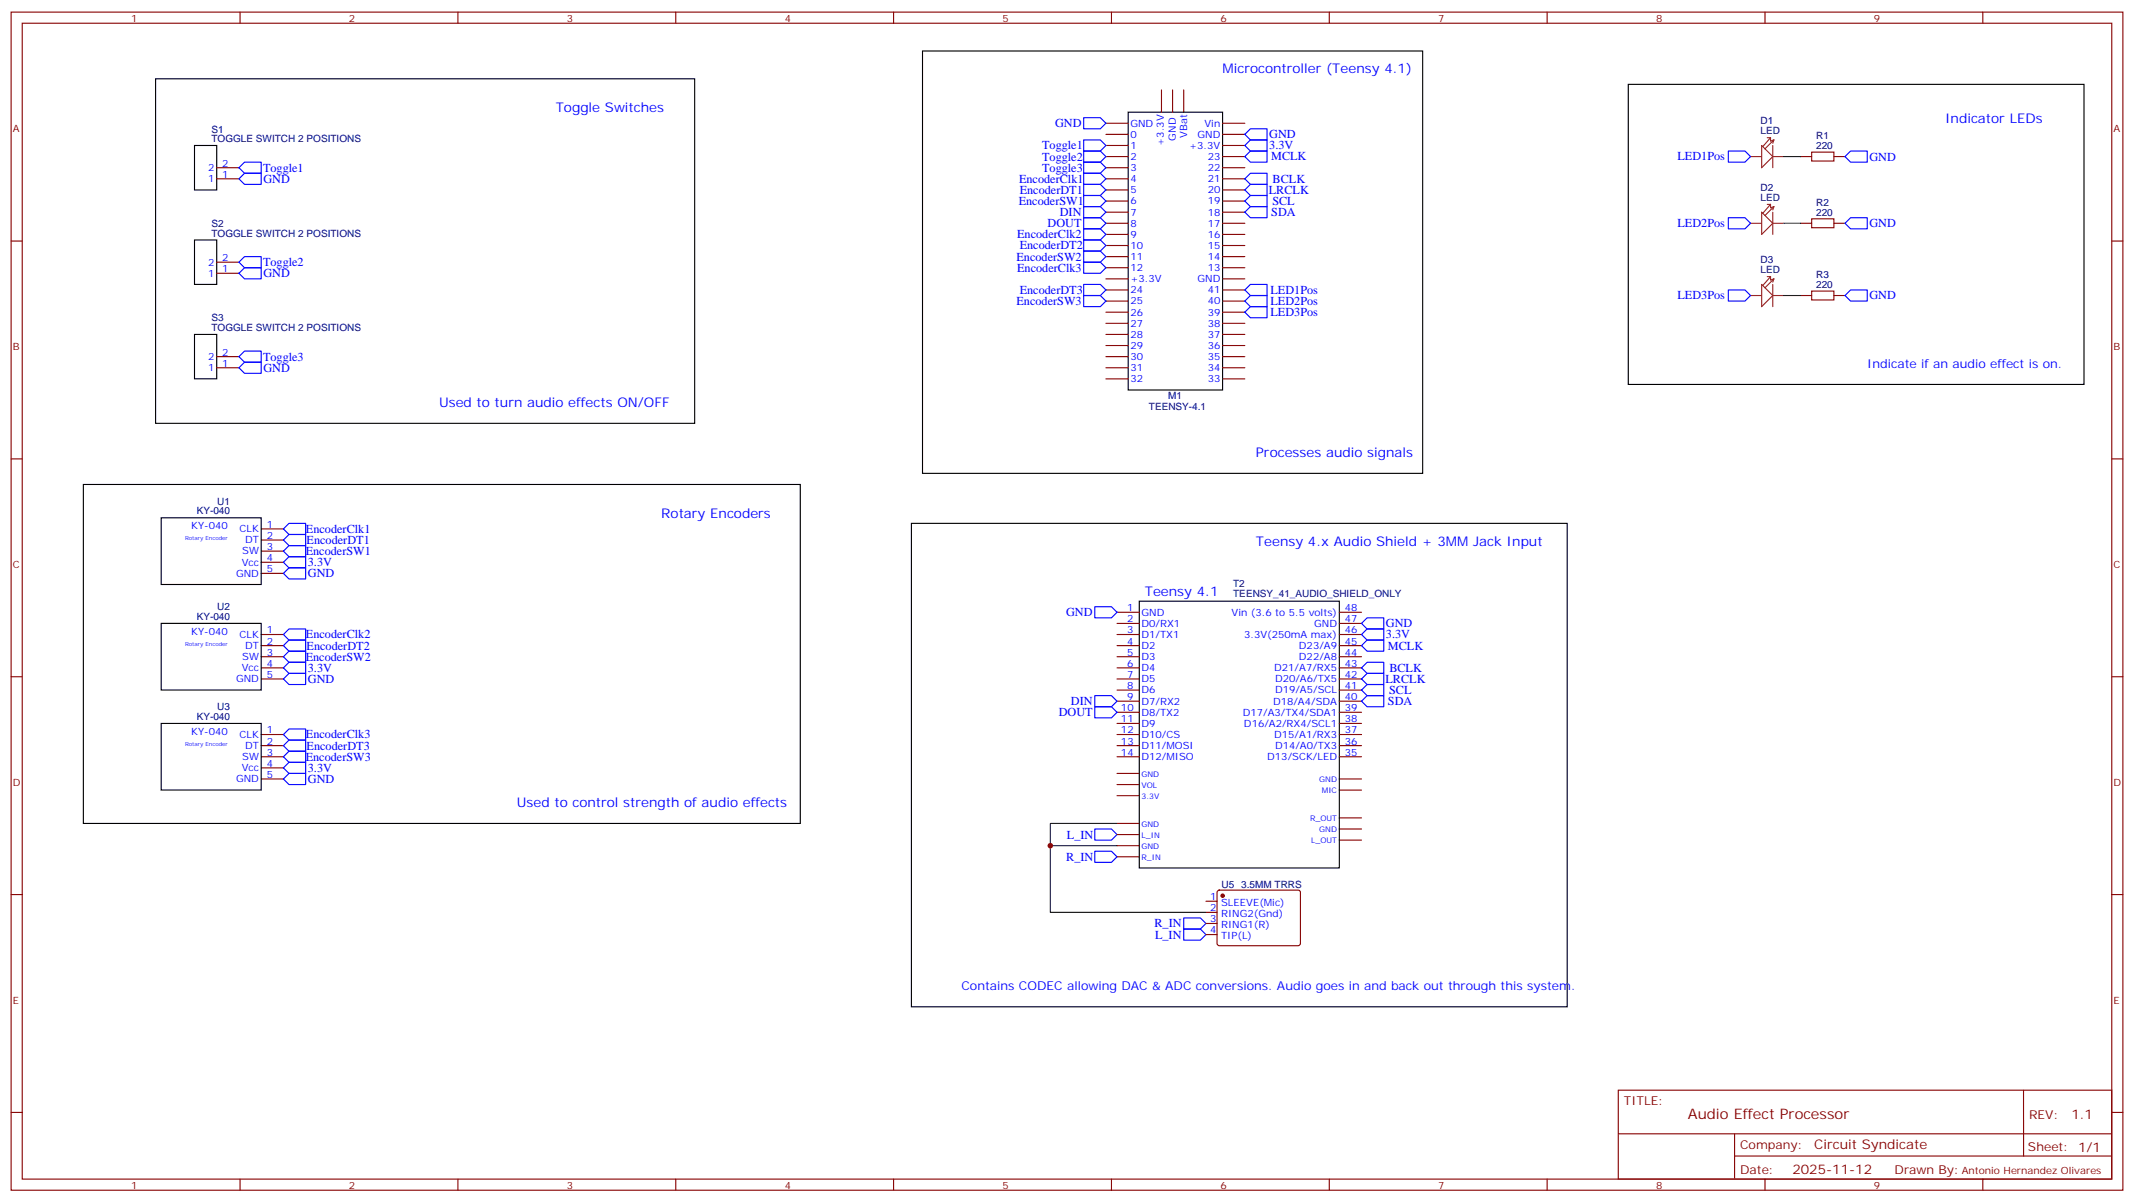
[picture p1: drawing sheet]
<svg xmlns="http://www.w3.org/2000/svg" width="677mm" height="382mm" viewBox="0 0 677 382" stroke-linecap="round" stroke-linejoin="round" font-family="sans-serif">
<g fill="none" stroke="#870000" stroke-width=".35">
<path d="M3.5 3.8h670.3v374h-670.3zM7.1 7.4h663.2v366.9h-663.2zM76.2 3.8v3.6M145.3 3.8v3.6M214.5 3.8v3.6M283.6 3.8v3.6M352.8 3.8v3.6M421.9 3.8v3.6M491.1 3.8v3.6M560.2 3.8v3.6M629.4 3.8v3.6M351 39.1h7.1"/>
<path d="M368.7 28.5v7.1M372.2 28.5v7.1M375.7 28.5v7.1M388.1 39.1h7M68.8 53.2h7M68.8 56.8h7M351 49.7h7.1M351 42.7h7.1M351 46.2h7.1M351 53.2h7.1M351 56.8h7.1M388.1 49.7h7"/>
<path d="M388.1 42.7h7M388.1 46.2h7M388.1 53.2h7M388.1 56.8h7M571.5 49.7h3.5M575 48.3h7.1v2.8h-7.1zM582.1 49.7h3.5M3.5 76.5h3.6M351 60.3h7.1M351 63.8h7.1M351 67.3h7.1M351 70.9h7.1"/>
<path d="M351 74.4h7.1M351 77.9h7.1M388.1 60.3h7M388.1 63.8h7M388.1 67.3h7M388.1 70.9h7M388.1 74.4h7M388.1 77.9h7M571.5 70.9h3.5M575 69.5h7.1v2.8h-7.1zM582.1 70.9h3.5M670.3 76.5h3.5"/>
<path d="M68.8 86.7h7M68.8 83.2h7M351 81.5h7.1M351 85h7.1M351 88.5h7.1M351 92h7.1M351 95.6h7.1M351 99.1h7.1M388.1 81.5h7M388.1 85h7M388.1 88.5h7M388.1 92h7"/>
<path d="M388.1 95.6h7M388.1 99.1h7M571.5 93.8h3.5M575 92.4h7.1v2.8h-7.1zM582.1 93.8h3.5M68.8 113.2h7M68.8 116.7h7M351 102.6h7.1M351 106.2h7.1M351 109.7h7.1M351 113.2h7.1M351 116.7h7.1"/>
<path d="M388.1 102.6h7M388.1 106.2h7M388.1 109.7h7M388.1 113.2h7M388.1 116.7h7M351 120.3h7.1M388.1 120.3h7M3.5 145.7h3.6M670.3 145.7h3.5M82.9 167.9h7.1M82.9 171.4h7.1M82.9 174.9h7.1"/>
<path d="M82.9 178.5h7.1M82.9 182h7.1M354.5 194.3h7.1M354.5 197.9h7.1M425.1 194.3h7.1M425.1 197.9h7.1M3.5 214.8h3.6M82.9 201.4h7.1M82.9 204.9h7.1M82.9 208.5h7.1M82.9 212h7.1M82.9 215.5h7.1"/>
<path d="M354.5 201.4h7.1M354.5 204.9h7.1M354.5 208.5h7.1M354.5 212h7.1M354.5 215.5h7.1M354.5 219h7.1M425.1 201.4h7.1M425.1 204.9h7.1M425.1 208.5h7.1M425.1 212h7.1M425.1 215.5h7.1M425.1 219h7.1"/>
<path d="M670.3 214.8h3.5M82.9 233.2h7.1M82.9 236.7h7.1M354.5 233.2h7.1M354.5 236.7h7.1M354.5 222.6h7.1M354.5 226.1h7.1M354.5 229.6h7.1M425.1 233.2h7.1M425.1 236.7h7.1M425.1 222.6h7.1M425.1 226.1h7.1"/>
<path d="M425.1 229.6h7.1M82.9 240.2h7.1M82.9 243.7h7.1M82.9 247.3h7.1M354.5 240.2h7.1M354.5 245.5h7.1M354.5 249h7.1M354.5 252.6h7.1M425.1 240.2h7.1M425.1 247.3h7.1M425.1 259.6h7.1M425.1 250.8h7.1"/>
<path d="M354.5 264.9h7.1M354.5 272h7.1M354.5 268.4h7.1M354.5 261.4h7.1M425.1 263.1h7.1M425.1 266.7h7.1M3.5 284h3.6M382.8 286.1h3.5M382.8 289.6h3.5M382.8 293.1h3.5M382.8 296.7h3.5M386.5 282.7l.5-.2 25.3 .1 .4 .6v16.5l-.7 .5-25.3-.1-.4-.6v-16.3z"/>
<path d="M670.3 284h3.5M3.5 353.1h3.6M513.6 346h156.7v28.3h-156.7zM513.7 359.9h156.4M550.6 359.9v14.1M642.3 346.1v20.8M670.3 353.1h3.5M76.2 374.3v3.5M145.3 374.3v3.5M214.5 374.3v3.5M283.6 374.3v3.5M352.8 374.3v3.5"/>
<path d="M421.9 374.3v3.5M491.1 374.3v3.5M550.6 366.9h119.5M560.2 374.3v3.5M629.4 374.3v3.5"/>
</g>
<g fill="none" stroke="#000" stroke-width=".35">
<path d="M292.8 16.2h158.8v134h-158.8zM49.4 25h171.1v109.4h-171.1zM358.1 35.6h30v88.2h-30zM516.8 26.8h144.7v95.2h-144.7zM61.7 46.2h7.1v14.1h-7.1zM61.7 76.2h7.1v14.1h-7.1zM61.7 106.2h7.1v14.1h-7.1zM26.5 153.8h227.5v107.6h-227.5zM51.2 164.4h31.7v21.1h-31.7zM289.3 166.1h208.1v153.5h-208.1zM51.2 197.9h31.7v21.1h-31.7zM361.6 190.8h63.5v84.7h-63.5z"/>
<path d="M51.2 229.6h31.7v21.2h-31.7z"/>
</g>
<g fill="none" stroke="#8c2424" stroke-width=".35">
<path d="M555.6 49.7h3.6M559.2 46.2l3.5 3.5-3.5 3.5zM560.9 43.7h1.1M562 43.7l-2.5 2.8M562 43.7v1.1l1-.4M562.7 46.2v7M562.7 49.7h3.5M563 44.4l-2.8 2.8M563 44.4l-.3 1.1M555.6 70.9h3.6M559.2 67.3l3.5 3.6-3.5 3.5zM560.9 64.9h1.1"/>
<path d="M562 64.9v1l1-.3M562 64.9l-2.5 2.8M562.7 67.3v7.1M562.7 70.9h3.5M563 65.6l-2.8 2.8M563 65.6l-.3 1M555.6 93.8h3.6M559.2 90.3l3.5 3.5-3.5 3.5zM560.9 87.8h1.1M562 87.8v1.1l1-.4M562 87.8l-2.5 2.8M562.7 90.3v7"/>
<path d="M562.7 93.8h3.5M563 88.5l-2.8 2.8M563 88.5l-.3 1.1"/>
</g>
<path d="M566.2 49.7h5.3M566.2 70.9h5.3M566.2 93.8h5.3M354.5 268.4h-21.1v21.2h49.4M354.5 261.4h-21.1v7" fill="none" stroke="#008700" stroke-width=".35"/>
<g fill="none" stroke="#00f" stroke-width=".35">
<path d="M344 37.4h5.2l1.8 1.7-1.8 1.8h-5.2zM77.6 55h5.3v3.5h-5.3l-1.8-1.7zM77.6 51.5h5.3v3.5h-5.3l-1.8-1.8zM344 44.4h5.2l1.8 1.8-1.8 1.7h-5.2zM344 47.9h5.2l1.8 1.8-1.8 1.8h-5.2zM344 51.5h5.2l1.8 1.7-1.8 1.8h-5.2zM344 55h5.2l1.8 1.8-1.8 1.7h-5.2zM344 58.5h5.2l1.8 1.8-1.8 1.8h-5.2zM396.9 44.4h5.3v3.5h-5.3l-1.8-1.7zM396.9 40.9h5.3v3.5h-5.3l-1.8-1.7zM396.9 47.9h5.3v3.6h-5.3l-1.8-1.8zM396.9 55h5.3v3.5h-5.3l-1.8-1.7z"/>
<path d="M396.9 58.5h5.3v3.6h-5.3l-1.8-1.8zM548.6 47.9h5.3l1.7 1.8-1.7 1.8h-5.3zM587.4 47.9h5.3v3.6h-5.3l-1.8-1.8zM344 72.6h5.2l1.8 1.8-1.8 1.8h-5.2zM344 76.2h5.2l1.8 1.7-1.8 1.8h-5.2zM344 62.1h5.2l1.8 1.7-1.8 1.8h-5.2zM344 79.7h5.2l1.8 1.8-1.8 1.7h-5.2zM344 65.6h5.2l1.8 1.7-1.8 1.8h-5.2zM344 69.1h5.2l1.8 1.8-1.8 1.7h-5.2zM396.9 62.1h5.3v3.5h-5.3l-1.8-1.8zM396.9 65.6h5.3v3.5h-5.3l-1.8-1.8zM548.6 69.1h5.3l1.7 1.8-1.7 1.7h-5.3z"/>
<path d="M585.6 70.9l1.8-1.8h5.3v3.5h-5.3zM77.6 85h5.3v3.5h-5.3l-1.8-1.8zM77.6 81.5h5.3v3.5h-5.3l-1.8-1.8zM344 83.2h5.2l1.8 1.8-1.8 1.7h-5.2zM344 90.3h5.2l1.8 1.7-1.8 1.8h-5.2zM344 93.8h5.2l1.8 1.8-1.8 1.7h-5.2zM396.9 90.3h5.3v3.5h-5.3l-1.8-1.8zM396.9 93.8h5.3v3.5h-5.3l-1.8-1.7zM396.9 97.3h5.3v3.6h-5.3l-1.8-1.8zM548.6 92h5.3l1.7 1.8-1.7 1.8h-5.3zM587.4 92h5.3v3.6h-5.3l-1.8-1.8zM77.6 115h5.3v3.5h-5.3l-1.8-1.8z"/>
<path d="M77.6 111.4h5.3v3.6h-5.3l-1.8-1.8zM91.7 176.7h5.3v3.5h-5.3l-1.7-1.7zM91.7 166.1h5.3v3.6h-5.3l-1.7-1.8zM91.7 169.7h5.3v3.5h-5.3l-1.7-1.8zM91.7 173.2h5.3v3.5h-5.3l-1.7-1.8zM91.7 180.2h5.3v3.6h-5.3l-1.7-1.8zM347.5 192.6h5.3l1.7 1.7-1.7 1.8h-5.3zM433.9 196.1h5.3v3.5h-5.3l-1.7-1.7zM90 201.4l1.7-1.8h5.3v3.6h-5.3zM91.7 213.7h5.3v3.6h-5.3l-1.7-1.8zM91.7 210.2h5.3v3.5h-5.3l-1.7-1.7zM91.7 203.2h5.3v3.5h-5.3l-1.7-1.8z"/>
<path d="M91.7 206.7h5.3v3.5h-5.3l-1.7-1.7zM432.2 201.4l1.7-1.8h5.3v3.6h-5.3zM432.2 212l1.7-1.8h5.3v3.5h-5.3zM433.9 203.2h5.3v3.5h-5.3l-1.7-1.8zM433.9 213.7h5.3v3.6h-5.3l-1.7-1.8zM433.9 217.3h5.3v3.5h-5.3l-1.7-1.8zM91.7 231.4h5.3v3.5h-5.3l-1.7-1.7zM91.7 234.9h5.3v3.5h-5.3l-1.7-1.7zM91.7 238.4h5.3v3.6h-5.3l-1.7-1.8zM347.5 220.8h5.3l1.7 1.8-1.7 1.7h-5.3zM347.5 224.3h5.3l1.7 1.8-1.7 1.8h-5.3zM432.2 222.6l1.7-1.8h5.3v3.5h-5.3z"/>
<path d="M91.7 245.5h5.3v3.5h-5.3l-1.7-1.7zM91.7 242h5.3v3.5h-5.3l-1.7-1.8zM347.5 263.1h5.3l1.7 1.8-1.7 1.8h-5.3zM347.5 270.2h5.3l1.7 1.8-1.7 1.7h-5.3zM375.7 291.4h5.3l1.8 1.7-1.8 1.8h-5.3zM375.7 294.9h5.3l1.8 1.8-1.8 1.7h-5.3z"/>
</g>
<circle cx="388.1" cy="284.3" r=".53" fill="#870000" stroke="#870000" stroke-width=".35"/>
<circle cx="333.4" cy="268.4" r=".88" fill="#c00"/>
<text font-size="4.6" fill="#800" x="535.7" y="355.1">Audio Effect Processor</text>
<g font-size="4.2" fill="#00f">
<text x="388.1" y="23.2">Microcontroller (Teensy 4.1)</text>
<text x="176.4" y="35.6">Toggle Switches</text>
<text x="617.4" y="39.1">Indicator LEDs</text>
<text x="139.3" y="129.1">Used to turn audio effects ON/OFF</text>
<text x="398.6" y="145">Processes audio signals</text>
<text x="209.9" y="164.4">Rotary Encoders</text>
<text x="398.6" y="173.2">Teensy 4.x Audio Shield + 3MM Jack Input</text>
<text x="363.4" y="189.1">Teensy 4.1</text>
<text x="164" y="256.1">Used to control strength of audio effects</text>
</g>
<g font-size="4.2" fill="#800">
<text x="657.4" y="355.3">1.1</text>
<text x="575.8" y="364.9">Circuit Syndicate</text>
<text x="568.9" y="372.7">2025-11-12</text>
</g>
<g font-size="3.9" fill="#00f">
<text x="334.9" y="40.4">GND</text>
<text x="330.8" y="47.4">Toggle1</text>
<text x="402.9" y="47.3">3.3V</text>
<text x="402.9" y="43.9">GND</text>
<text x="330.8" y="50.9">Toggle2</text>
<text x="403.5" y="50.9">MCLK</text>
<text x="532.4" y="50.9">LED1Pos</text>
<text x="593.4" y="50.9">GND</text>
<text x="83.5" y="54.5">Toggle1</text>
<text x="83.6" y="58">GND</text>
<text x="323.4" y="58">EncoderClk1</text>
<text x="330.8" y="54.5">Toggle3</text>
<text x="403.9" y="58">BCLK</text>
<text x="323.3" y="65.1">EncoderSW1</text>
<text x="323.7" y="61.5">EncoderDT1</text>
<text x="402.7" y="61.6">LRCLK</text>
<text x="403.8" y="65.1">SCL</text>
<text x="336.4" y="68.5">DIN</text>
<text x="403.5" y="68.6">SDA</text>
<text x="322.8" y="75.7">EncoderClk2</text>
<text x="332.5" y="72.1">DOUT</text>
<text x="532.4" y="72.1">LED2Pos</text>
<text x="593.4" y="72.1">GND</text>
<text x="322.6" y="82.7">EncoderSW2</text>
<text x="323.7" y="79.2">EncoderDT2</text>
<text x="83.5" y="84.5">Toggle2</text>
<text x="83.6" y="88">GND</text>
<text x="322.8" y="86.3">EncoderClk3</text>
<text x="323.7" y="93.3">EncoderDT3</text>
<text x="403.2" y="93.3">LED1Pos</text>
<text x="532.4" y="95">LED3Pos</text>
<text x="593.4" y="95">GND</text>
<text x="322.6" y="96.8">EncoderSW3</text>
<text x="403.2" y="96.8">LED2Pos</text>
<text x="403.2" y="100.3">LED3Pos</text>
<text x="83.5" y="114.4">Toggle3</text>
<text x="83.6" y="118">GND</text>
<text x="592.7" y="116.7">Indicate if an audio effect is on.</text>
<text x="97.1" y="169.1">EncoderClk1</text>
<text x="97.3" y="172.6">EncoderDT1</text>
<text x="97" y="176.2">EncoderSW1</text>
<text x="97.7" y="179.6">3.3V</text>
<text x="97.7" y="183.2">GND</text>
<text x="338.4" y="195.6">GND</text>
<text x="97.1" y="202.6">EncoderClk2</text>
<text x="439.9" y="199.1">GND</text>
<text x="439.9" y="202.6">3.3V</text>
<text x="97" y="209.7">EncoderSW2</text>
<text x="97.3" y="206.2">EncoderDT2</text>
<text x="440.5" y="206.2">MCLK</text>
<text x="97.7" y="213.1">3.3V</text>
<text x="441" y="213.3">BCLK</text>
<text x="97.7" y="216.8">GND</text>
<text x="439.8" y="216.8">LRCLK</text>
<text x="440.9" y="220.3">SCL</text>
<text x="336" y="227.3">DOUT</text>
<text x="339.9" y="223.8">DIN</text>
<text x="440.5" y="223.8">SDA</text>
<text x="97.1" y="234.4">EncoderClk3</text>
<text x="97.3" y="237.9">EncoderDT3</text>
<text x="97" y="241.4">EncoderSW3</text>
<text x="97.7" y="244.9">3.3V</text>
<text x="97.7" y="248.5">GND</text>
<text x="338.6" y="266.2">L_IN</text>
<text x="338.4" y="273.3">R_IN</text>
<text x="366.4" y="294.4">R_IN</text>
<text x="366.6" y="297.9">L_IN</text>
<text x="305.2" y="314.3">Contains CODEC allowing DAC &amp; ADC conversions. Audio goes in and back out through this system.</text>
</g>
<g font-size="3.9" fill="#800">
<text x="515.4" y="350.6">TITLE:</text>
<text x="644" y="355.3">REV:</text>
<text x="552.3" y="364.8">Company:</text>
<text x="643.7" y="365.4">Sheet: 1/1</text>
<text x="552.3" y="372.5">Date:</text>
<text x="601.4" y="372.6">Drawn By:</text>
</g>
<g font-size="3.2" fill="#800">
<text x="41.6" y="6.8">1</text>
<text x="110.8" y="6.8">2</text>
<text x="179.9" y="6.8">3</text>
<text x="249.1" y="6.8">4</text>
<text x="318.2" y="6.8">5</text>
<text x="387.3" y="6.8">6</text>
<text x="456.5" y="6.8">7</text>
<text x="525.6" y="6.8">8</text>
<text x="594.8" y="6.8">9</text>
<text x="4.1" y="41.9">A</text>
<text x="670.8" y="41.9">A</text>
<text x="4.1" y="111.1">B</text>
<text x="670.8" y="111.1">B</text>
<text x="4.1" y="180.2">C</text>
<text x="670.8" y="180.2">C</text>
<text x="4.1" y="249.4">D</text>
<text x="670.8" y="249.4">D</text>
<text x="4.1" y="318.5">E</text>
<text x="670.8" y="318.5">E</text>
<text x="41.6" y="377.3">1</text>
<text x="110.8" y="377.3">2</text>
<text x="179.9" y="377.3">3</text>
<text x="249.1" y="377.3">4</text>
<text x="318.2" y="377.3">5</text>
<text x="387.3" y="377.3">6</text>
<text x="456.5" y="377.3">7</text>
<text x="525.6" y="377.3">8</text>
<text x="594.8" y="377.3">9</text>
<text x="622.7" y="372.5">Antonio Hernandez Olivares</text>
</g>
<g font-size="3.2" fill="#00f">
<text x="358.8" y="40.2">GND</text>
<text x="382.3" y="40.2">Vin</text>
<text x="358.8" y="47.2">1</text>
<text x="358.8" y="43.7">0</text>
<text x="369.4" y="46.3" transform="rotate(-90 369.4 46.3)">+3.3V</text>
<text x="373.2" y="44.6" transform="rotate(-90 373.2 44.6)">GND</text>
<text x="376.8" y="43.8" transform="rotate(-90 376.8 43.8)">VBat</text>
<text x="377.4" y="47.2">+3.3V</text>
<text x="380.1" y="43.7">GND</text>
<text x="70.6" y="52.9">2</text>
<text x="358.8" y="50.8">2</text>
<text x="383.3" y="50.8">23</text>
<text x="66.1" y="57.8">1</text>
<text x="66.1" y="54.3">2</text>
<text x="70.6" y="56.4">1</text>
<text x="358.8" y="57.8">4</text>
<text x="358.8" y="54.3">3</text>
<text x="383.3" y="54.3">22</text>
<text x="383.3" y="57.8">21</text>
<text x="358.8" y="64.9">6</text>
<text x="358.8" y="61.3">5</text>
<text x="383.3" y="61.3">20</text>
<text x="383.3" y="64.9">19</text>
<text x="358.8" y="71.9">8</text>
<text x="358.8" y="68.4">7</text>
<text x="383.3" y="68.4">18</text>
<text x="383.3" y="71.9">17</text>
<text x="358.8" y="75.5">9</text>
<text x="383.3" y="75.5">16</text>
<text x="70.6" y="82.9">2</text>
<text x="358.8" y="82.5">11</text>
<text x="358.8" y="79">10</text>
<text x="383.3" y="79">15</text>
<text x="383.3" y="82.5">14</text>
<text x="66.1" y="87.8">1</text>
<text x="66.1" y="84.3">2</text>
<text x="70.6" y="86.4">1</text>
<text x="358.8" y="89.6">+3.3V</text>
<text x="358.8" y="86">12</text>
<text x="380.1" y="89.6">GND</text>
<text x="383.3" y="86">13</text>
<text x="358.8" y="93.1">24</text>
<text x="383.3" y="93.1">41</text>
<text x="358.8" y="100.2">26</text>
<text x="358.8" y="96.6">25</text>
<text x="383.3" y="96.6">40</text>
<text x="383.3" y="100.2">39</text>
<text x="358.8" y="107.2">28</text>
<text x="358.8" y="103.7">27</text>
<text x="383.3" y="103.7">38</text>
<text x="383.3" y="107.2">37</text>
<text x="70.6" y="112.9">2</text>
<text x="358.8" y="110.7">29</text>
<text x="383.3" y="110.7">36</text>
<text x="66.1" y="117.8">1</text>
<text x="66.1" y="114.3">2</text>
<text x="70.6" y="116.4">1</text>
<text x="358.8" y="117.8">31</text>
<text x="358.8" y="114.3">30</text>
<text x="383.3" y="114.3">35</text>
<text x="383.3" y="117.8">34</text>
<text x="358.8" y="121.3">32</text>
<text x="383.3" y="121.3">33</text>
<text x="60.7" y="167.9">KY-040</text>
<text x="84.7" y="167.5">1</text>
<text x="76" y="168.9">CLK</text>
<text x="77.8" y="172.5">DT</text>
<text x="84.7" y="171.1">2</text>
<text x="76.7" y="179.5">Vcc</text>
<text x="76.9" y="176">SW</text>
<text x="84.7" y="174.6">3</text>
<text x="84.7" y="178.1">4</text>
<text x="74.9" y="183.1">GND</text>
<text x="84.7" y="181.6">5</text>
<text x="357.8" y="194">1</text>
<text x="357.8" y="197.5">2</text>
<text x="362.3" y="195.4">GND</text>
<text x="390.9" y="195.4">Vin (3.6 to 5.5 volts)</text>
<text x="426.9" y="197.5">47</text>
<text x="426.9" y="194">48</text>
<text x="60.7" y="201.4">KY-040</text>
<text x="76" y="202.5">CLK</text>
<text x="84.7" y="201">1</text>
<text x="357.8" y="201">3</text>
<text x="362.3" y="198.9">D0/RX1</text>
<text x="362.3" y="202.5">D1/TX1</text>
<text x="394.9" y="202.5">3.3V(250mA max)</text>
<text x="417.1" y="198.9">GND</text>
<text x="426.9" y="201">46</text>
<text x="76.9" y="209.5">SW</text>
<text x="77.8" y="206">DT</text>
<text x="84.7" y="204.6">2</text>
<text x="84.7" y="208.1">3</text>
<text x="357.8" y="204.6">4</text>
<text x="357.8" y="208.1">5</text>
<text x="362.3" y="206">D2</text>
<text x="362.3" y="209.5">D3</text>
<text x="412.3" y="209.5">D22/A8</text>
<text x="412.3" y="206">D23/A9</text>
<text x="426.9" y="208.1">44</text>
<text x="426.9" y="204.6">45</text>
<text x="76.7" y="213">Vcc</text>
<text x="84.7" y="211.6">4</text>
<text x="84.7" y="215.2">5</text>
<text x="357.8" y="211.6">6</text>
<text x="357.8" y="215.2">7</text>
<text x="362.3" y="213">D4</text>
<text x="404.4" y="213">D21/A7/RX5</text>
<text x="426.9" y="215.2">42</text>
<text x="426.9" y="211.6">43</text>
<text x="74.9" y="216.6">GND</text>
<text x="357.8" y="218.7">8</text>
<text x="362.3" y="216.6">D5</text>
<text x="362.3" y="220.1">D6</text>
<text x="404.7" y="220.1">D19/A5/SCL</text>
<text x="404.7" y="216.6">D20/A6/TX5</text>
<text x="426.9" y="218.7">41</text>
<text x="355.8" y="225.7">10</text>
<text x="357.8" y="222.2">9</text>
<text x="362.3" y="223.6">D7/RX2</text>
<text x="362.3" y="227.2">D8/TX2</text>
<text x="394.5" y="227.2">D17/A3/TX4/SDA1</text>
<text x="404.1" y="223.6">D18/A4/SDA</text>
<text x="426.9" y="225.7">39</text>
<text x="426.9" y="222.2">40</text>
<text x="60.7" y="233.2">KY-040</text>
<text x="84.7" y="232.8">1</text>
<text x="355.8" y="229.3">11</text>
<text x="355.8" y="232.8">12</text>
<text x="362.3" y="230.7">D9</text>
<text x="394.8" y="230.7">D16/A2/RX4/SCL1</text>
<text x="426.9" y="232.8">37</text>
<text x="426.9" y="229.3">38</text>
<text x="76" y="234.2">CLK</text>
<text x="77.8" y="237.7">DT</text>
<text x="84.7" y="236.3">2</text>
<text x="84.7" y="239.9">3</text>
<text x="355.8" y="236.3">13</text>
<text x="355.8" y="239.9">14</text>
<text x="362.3" y="234.2">D10/CS</text>
<text x="362.3" y="237.7">D11/MOSI</text>
<text x="404.4" y="234.2">D15/A1/RX3</text>
<text x="404.7" y="237.7">D14/A0/TX3</text>
<text x="426.9" y="239.9">35</text>
<text x="426.9" y="236.3">36</text>
<text x="76.7" y="244.8">Vcc</text>
<text x="76.9" y="241.3">SW</text>
<text x="84.7" y="243.4">4</text>
<text x="362.3" y="241.3">D12/MISO</text>
<text x="402.2" y="241.3">D13/SCK/LED</text>
<text x="74.9" y="248.3">GND</text>
<text x="84.7" y="246.9">5</text>
<text x="384.1" y="285.7">1</text>
<text x="387.6" y="287.5">SLEEVE(Mic)</text>
<text x="384.1" y="289.2">2</text>
<text x="384.1" y="292.8">3</text>
<text x="387.6" y="291">RING2(Gnd)</text>
<text x="384.1" y="296.3">4</text>
<text x="387.6" y="294.5">RING1(R)</text>
<text x="387.6" y="298.1">TIP(L)</text>
</g>
<g font-size="3.2" fill="#000080">
<text x="558.8" y="39.5">D1</text>
<text x="67.1" y="45.1">TOGGLE SWITCH 2 POSITIONS</text>
<text x="67.1" y="42.1">S1</text>
<text x="558.8" y="42.7">LED</text>
<text x="576.4" y="47.2">220</text>
<text x="576.4" y="44.1">R1</text>
<text x="558.8" y="63.8">LED</text>
<text x="558.8" y="60.6">D2</text>
<text x="576.4" y="65.3">R2</text>
<text x="576.4" y="68.4">220</text>
<text x="67.1" y="75.1">TOGGLE SWITCH 2 POSITIONS</text>
<text x="67.1" y="72">S2</text>
<text x="558.8" y="83.6">D3</text>
<text x="558.8" y="86.7">LED</text>
<text x="576.4" y="88.2">R3</text>
<text x="576.4" y="91.3">220</text>
<text x="67.1" y="105.1">TOGGLE SWITCH 2 POSITIONS</text>
<text x="67.1" y="102">S3</text>
<text x="364.7" y="130.3">TEENSY-4.1</text>
<text x="370.8" y="126.8">M1</text>
<text x="69" y="160.2">U1</text>
<text x="62.4" y="163.2">KY-040</text>
<text x="391.4" y="189.6">TEENSY_41_AUDIO_SHIELD_ONLY</text>
<text x="391.4" y="186.4">T2</text>
<text x="62.4" y="196.8">KY-040</text>
<text x="69" y="193.7">U2</text>
<text x="69" y="225.4">U3</text>
<text x="62.4" y="228.5">KY-040</text>
<text x="387.7" y="281.9">U5</text>
<text x="394" y="281.9">3.5MM TRRS</text>
</g>
<g font-size="2.5" fill="#00f">
<text x="362.3" y="246.6">GND</text>
<text x="362.3" y="250.1">VOL</text>
<text x="418.7" y="248.3">GND</text>
<text x="419.6" y="251.8">MIC</text>
<text x="362.3" y="253.6">3.3V</text>
<text x="362.3" y="262.4">GND</text>
<text x="415.8" y="260.7">R_OUT</text>
<text x="362.3" y="266">L_IN</text>
<text x="362.3" y="269.5">GND</text>
<text x="416.2" y="267.7">L_OUT</text>
<text x="418.7" y="264.2">GND</text>
<text x="362.3" y="273">R_IN</text>
</g>
<g font-size="1.8" fill="#00f">
<text x="58.7" y="171.4">Rotary Encoder</text>
<text x="58.7" y="204.9">Rotary Encoder</text>
<text x="58.7" y="236.7">Rotary Encoder</text>
</g>
</svg>
